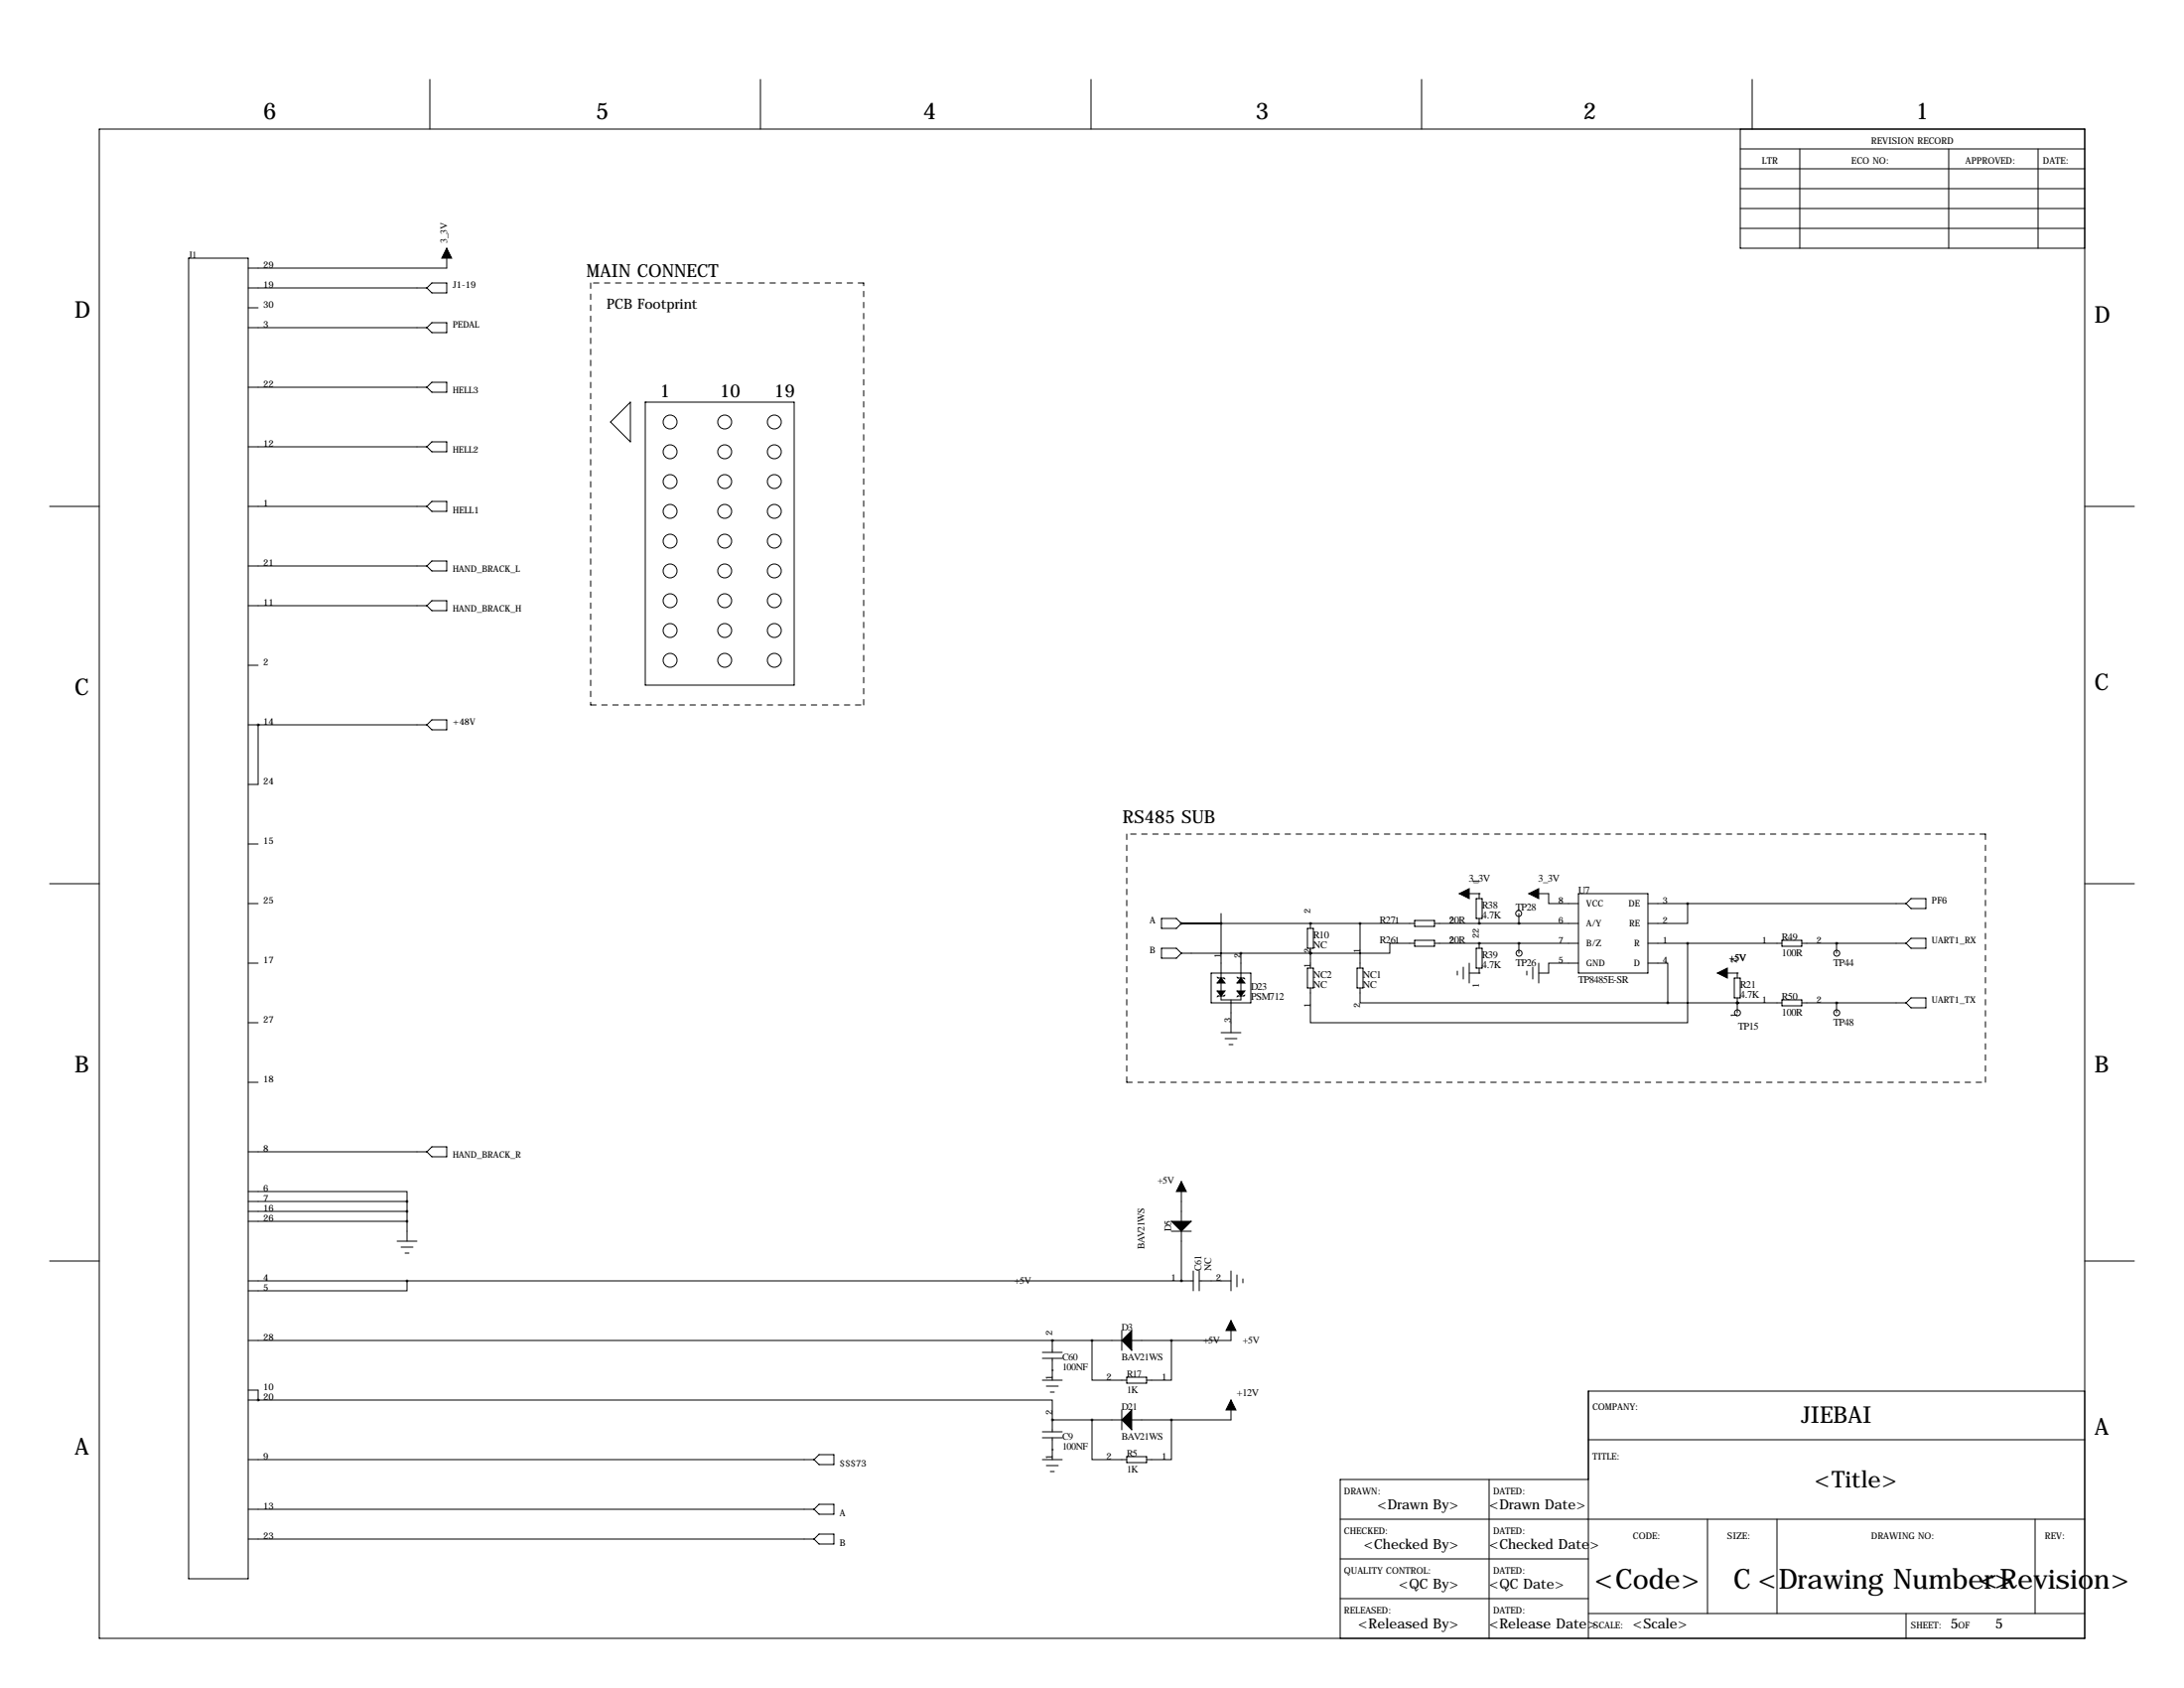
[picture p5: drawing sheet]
<svg xmlns="http://www.w3.org/2000/svg" width="559mm" height="432mm" viewBox="0 0 559 432" stroke-linecap="round" stroke-linejoin="round" font-family="sans-serif">
<g fill="none" stroke="#000" stroke-width=".25">
<path d="M25.4 33h508v386.1h-508zM110 20.3v12.7M194.6 20.3v12.7M279.1 20.3v12.7M363.7 20.3v12.7M445.3 38.1h88.1M445.3 33v30.5h88.1M448.3 20.3v12.7M460.5 38.1v25.4M498.6 38.1v25.4M521.5 38.1v25.4M445.3 48.3h88.1"/>
<path d="M445.3 43.2h88.1M445.3 53.3h88.1M445.3 58.4h88.1M48.3 66h15.2v337.9h-15.2zM63.5 73.7h45.7M63.5 78.7h2.5M109.2 73.7l1.3-1.3h3.8v2.5h-3.8zM114.3 63.5v5.1h-50.8M63.5 83.8h45.7M63.5 99.1h45.7M109.2 83.8l1.3-1.2h3.8v2.5h-3.8zM109.2 99.1l1.3-1.3h3.8v2.5h-3.8z"/>
<path d="M63.5 114.3h45.7M109.2 114.3l1.3-1.3h3.8v2.6h-3.8zM156.2 107.9l5.1-5v10.1zM165.1 102.9h.1M165.1 102.9h38.1v72.4h-38.1zM12.7 129.5h12.7M63.5 129.5h45.7M110.5 128.3h3.8v2.5h-3.8l-1.3-1.3zM533.4 129.5h12.7M63.5 154.9h45.7M63.5 144.8h45.7M110.5 143.5h3.8v2.5h-3.8l-1.3-1.2z"/>
<path d="M110.5 153.7h3.8v2.5h-3.8l-1.3-1.3zM63.5 170.2h2.5M63.5 185.4h45.7M66 185.4h.1M66 185.4v15.3h-2.5M109.2 185.4l1.3-1.3h3.8v2.6h-3.8zM63.5 215.9h2.5M12.7 226.1h12.7M63.5 231.1h2.5M297.2 234.9h3.8l1.3 1.3-1.3 1.3h-3.8zM302.3 236.2h59.6M312.4 233.7v2.5h-10.1"/>
<path d="M312.4 236.2v19.6h5.1v-12M334.5 237.5h1.5v5.1h-1.5zM335.3 236.2h.1M335.3 236.2v1.3M348 236.2v11.4M361.9 235.5h5.1v1.5h-5.1zM367 236.2h36.9M373.4 228.6h5.1M377.7 229.9h1.5v5h-1.5zM378.5 236.2h.1M378.5 228.6h.1M378.5 228.6v1.3"/>
<path d="M378.5 234.9v1.3M388.6 236.2h.1M388.6 233.7v2.5M391.2 228.6h5v2.5h7.7M403.9 228.6h17.7v20.3h-17.7zM421.6 231.1h66.1M431.8 231.1v5.1h-10.2M488.9 229.9h3.9v2.5h-3.9l-1.2-1.3zM533.4 226.1h12.7M63.5 246.4h2.5M297.2 242.6h3.8l1.3 1.2-1.3 1.3h-3.8zM302.3 243.8h33"/>
<path d="M309.9 248.9h10.1v7.6h-10.1zM311.4 249.9l.3 .3h1.5l.2 .2M313.4 254.5l-.2 .3h-1.5l-.3 .2M315 255.8v8.4M316.5 249.9l.2 .3h1.6l.2 .2M318.5 254.5l-.2 .3h-1.6l-.2 .2M334.5 247.6h1.5v5.1h-1.5zM335.3 243.8h.1M335.3 242.6v5M347.2 247.6h1.5v5.1h-1.5zM348 252.7v3.8h78.7M361.9 241.3h-6.3v2.5h-20.3"/>
<path d="M361.9 240.5h5.1v1.6h-5.1zM367 241.3h36.9M372.9 248.4v1M374.4 247.4v3M375.9 248.9h2.6M375.9 246.4v5.1M377.7 242.6h1.5v5h-1.5zM378.5 241.3h.1M378.5 248.9h.1M378.5 241.3v1.3M378.5 247.6v1.3M388.6 241.3h.1"/>
<path d="M388.6 241.3v2.5M390.7 248.4v1M392.2 247.4v3M393.7 246.4v5.1M403.9 246.4h-7.7v2.5h-2.5M421.6 246.4h5.1v10.1M421.6 241.3h34.3M426.7 256.5h29.2M431.8 241.3v20.3h-96.5v-8.9M439.4 248.9h5.1M443.7 250.2h1.6v5.1h-1.6zM444.5 256.5h.1"/>
<path d="M444.5 248.9h.1M444.5 248.9v1.3M444.5 255.3v3.8M455.9 255.8h5.1v1.5h-5.1zM455.9 240.5h5.1v1.6h-5.1zM461 256.5h26.7M461 241.3h26.7M469.9 256.5h.1M469.9 241.3h.1M469.9 241.3v2.5M469.9 256.5v2.6M488.9 240h3.9v2.6h-3.9l-1.2-1.3z"/>
<path d="M488.9 255.3h3.9v2.5h-3.9l-1.2-1.3zM63.5 276.9h2.5M63.5 261.6h2.5M312.4 264.2h5.1M313.4 265.7h3.1M314.5 267.2h1M63.5 294.6h45.7M109.2 294.6l1.3-1.2h3.8v2.5h-3.8zM63.5 304.8h40.6v2.5M63.5 307.3h40.6M63.5 309.9h40.6M63.5 312.4h40.6"/>
<path d="M101.6 317.5h5.1M102.6 319h3.1M104.1 307.3v10.2M299.7 315h5.1M302.3 302.3v10.1M302.3 315v12.7M12.7 322.6h12.7M63.5 327.7h241.8M103.6 320.5h1M104.1 327.7v2.5h-40.6M302.3 327.7h.1M305.3 325.1v5.1"/>
<path d="M306.8 327.7h8.2M306.8 325.1v5.1M315 337.8v5.1h-25.4M315 325.1v5.1M316.5 326.1v3.1M318 327.2v1M533.4 322.6h12.7M63.5 355.6h2.5v2.5M63.5 358.1h2.5M63.5 342.9h223.5M66 358.1h.1M66 358.1h203.2v5.1"/>
<path d="M266.7 347.5h5.1M266.7 345.9h5.1M266.7 353.1h5.1M267.7 354.6h3.1M268.7 356.1h1M269.2 342.9h.1M269.2 350.5h.1M269.2 342.9v3M269.2 347.5v5.6M279.4 342.9v10.2h8.9M287 340.4v5M288.3 352.3h5.1v1.5h-5.1z"/>
<path d="M299.7 342.9v10.2h-6.3M315 358.1v5.1h-25.4M533.4 355.9h-127v63.2M63.5 373.4h144.8M209.5 372.1h3.9v2.5h-3.9l-1.2-1.2zM266.7 373.4h5.1M266.7 367.8h5.1M266.7 366.3h5.1M267.7 374.9h3.1M268.7 376.4h1M269.2 363.2h.1M269.2 370.8h.1"/>
<path d="M269.2 363.2v3.1M269.2 367.8v5.6M269.2 363.2h17.8M279.4 363.2v10.2h8.9M287 360.7v5.1M288.3 372.6h5.1v1.5h-5.1zM299.7 363.2v10.2h-6.3M381 378.5v40.6M406.4 368.3h127M406.4 378.5h-63.5v40.6M63.5 386.1h144.8M63.5 393.7h144.8"/>
<path d="M209.5 384.8h3.9v2.5h-3.9l-1.2-1.2zM209.5 392.4h3.9v2.6h-3.9l-1.2-1.3zM342.9 388.6h190.5M342.9 398.8h63.5M436.9 388.6v24.1M454.7 388.6v24.1M520.7 388.6v24.1M342.9 408.9h63.5M406.4 412.7h127M487.7 412.7v6.4"/>
<circle cx="171.4" cy="115.6" r="1.78"/>
<circle cx="171.4" cy="107.9" r="1.78"/>
<circle cx="185.4" cy="115.6" r="1.78"/>
<circle cx="185.4" cy="107.9" r="1.78"/>
<circle cx="198.1" cy="115.6" r="1.78"/>
<circle cx="198.1" cy="107.9" r="1.78"/>
<circle cx="171.4" cy="138.4" r="1.78"/>
<circle cx="171.4" cy="123.2" r="1.78"/>
<circle cx="171.4" cy="130.8" r="1.78"/>
<circle cx="185.4" cy="138.4" r="1.78"/>
<circle cx="185.4" cy="130.8" r="1.78"/>
<circle cx="185.4" cy="123.2" r="1.78"/>
<circle cx="198.1" cy="138.4" r="1.78"/>
<circle cx="198.1" cy="123.2" r="1.78"/>
<circle cx="198.1" cy="130.8" r="1.78"/>
<circle cx="171.4" cy="153.7" r="1.78"/>
<circle cx="171.4" cy="146" r="1.78"/>
<circle cx="185.4" cy="153.7" r="1.78"/>
<circle cx="185.4" cy="146" r="1.78"/>
<circle cx="198.1" cy="153.7" r="1.78"/>
<circle cx="198.1" cy="146.1" r="1.78"/>
<circle cx="171.4" cy="168.9" r="1.78"/>
<circle cx="171.4" cy="161.3" r="1.78"/>
<circle cx="185.4" cy="168.9" r="1.78"/>
<circle cx="185.4" cy="161.3" r="1.78"/>
<circle cx="198.1" cy="161.3" r="1.78"/>
<circle cx="198.1" cy="168.9" r="1.78"/>
<circle cx="388.6" cy="233.7" r=".76"/>
<circle cx="388.7" cy="243.8" r=".76"/>
<circle cx="444.6" cy="259.1" r=".76"/>
<circle cx="470" cy="243.8" r=".76"/>
<circle cx="470" cy="259.1" r=".76"/>
</g>
<path d="M151.1 72.4v107.9M221 72.4h-69.9M151.1 180.3h69.9M221 180.3v-107.9M288.3 213.4v63.5M508 213.4h-219.7M288.3 276.9h219.7M508 276.9v-63.5" fill="none" stroke="#000" stroke-width=".25" stroke-dasharray="1.4 1.4"/>
<g fill="#000" stroke="#000" stroke-width=".25">
<path d="M114.3 63.5l1.3 2.5h-2.6zM373.4 228.6l2.5-1.3v2.6zM391.2 228.6l2.5-1.3v2.6zM312.4 250.2l1 1.3h-2zM311.4 253.5h2l-1 1.3zM317.5 250.2l1 1.3h-2zM316.5 253.5h2l-1 1.3zM439.4 248.9l2.6-1.3v2.6zM302.3 302.3l1.2 2.5h-2.5zM299.7 312.4h5.1l-2.5 2.6zM315 337.8l1.2 2.6h-2.5zM287 342.9l2.6-2.5v5z"/>
<path d="M315 358.1l1.2 2.6h-2.5zM287 363.2l2.6-2.5v5.1z"/>
</g>
<path d="M104.1 327.7a.05 .05 0 0 0 .1 0 .05 .05 0 0 0-.1 0zM302.2 327.7a.05 .05 0 0 0 .1 0 .05 .05 0 0 0-.1 0zM269.2 342.9a.05 .05 0 0 0 .1 0 .05 .05 0 0 0-.1 0zM104.1 312.4a.05 .05 0 0 0 .1 0 .05 .05 0 0 0-.1 0zM104.1 309.9a.05 .05 0 0 0 .1 0 .05 .05 0 0 0-.1 0zM104.1 307.3a.05 .05 0 0 0 .1 0 .05 .05 0 0 0-.1 0zM66 358.1a.05 .05 0 0 0 .1 0 .05 .05 0 0 0-.1 0zM269.2 363.2a.05 .05 0 0 0 .1 0 .05 .05 0 0 0-.1 0zM378.4 236.2a.05 .05 0 0 0 .1 0 .05 .05 0 0 0-.1 0zM378.4 241.3a.05 .05 0 0 0 .1 0 .05 .05 0 0 0-.1 0zM302.2 236.2a.05 .05 0 0 0 .1 0 .05 .05 0 0 0-.1 0zM66 185.4a.05 .05 0 0 0 .1 0 .05 .05 0 0 0-.1 0z" fill="#000" stroke="#000" stroke-width=".63"/>
<g font-size="7.1">
<text x="408" y="406.4">&lt;Code&gt;</text>
<text x="443.5" y="406.4">C &lt;Drawing Number&gt;</text>
<text x="506.4" y="406.4">&lt;Revision&gt;</text>
</g>
<g font-size="5.9">
<text x="67.3" y="30.5">6</text>
<text x="152.4" y="30.5">5</text>
<text x="236.2" y="30.5">4</text>
<text x="321.3" y="30.5">3</text>
<text x="405.1" y="30.5">2</text>
<text x="490.2" y="30.5">1</text>
<text x="19" y="81.3">D</text>
<text x="535.9" y="82.6">D</text>
<text x="19" y="177.8">C</text>
<text x="535.9" y="176.5">C</text>
<text x="19" y="274.3">B</text>
<text x="535.9" y="274.3">B</text>
<text x="460.9" y="364">JIEBAI</text>
<text x="535.9" y="367">A</text>
<text x="19" y="372.1">A</text>
<text x="464.3" y="380.5">&lt;Title&gt;</text>
</g>
<g font-size="4.6">
<text x="150.1" y="70.9">MAIN CONNECT</text>
<text x="168.9" y="101.6">1</text>
<text x="184.1" y="101.6">10</text>
<text x="198.1" y="101.6">19</text>
<text x="287.3" y="210.6">RS485 SUB</text>
</g>
<g font-size="3.6">
<text x="155.2" y="79">PCB Footprint</text>
<text x="352.4" y="386.1">&lt;Drawn By&gt;</text>
<text x="381" y="386.1">&lt;Drawn Date&gt;</text>
<text x="348.9" y="396.2">&lt;Checked By&gt;</text>
<text x="381" y="396.2">&lt;Checked Date&gt;</text>
<text x="357.9" y="406.4">&lt;QC By&gt;</text>
<text x="381" y="406.4">&lt;QC Date&gt;</text>
<text x="347.5" y="416.5">&lt;Released By&gt;</text>
<text x="381" y="416.5">&lt;Release Date&gt;</text>
<text x="417.8" y="416.5">&lt;Scale&gt;</text>
<text x="499.1" y="416.5">5</text>
<text x="510.5" y="416.5">5</text>
</g>
<g font-size="2.6">
<text x="375.8" y="225.6">3_3V</text>
<text x="393.6" y="225.6">3_3V</text>
<text x="379.2" y="232.4">R38</text>
<text x="387.9" y="232.9">TP28</text>
<text x="403.9" y="228.6">U7</text>
<text x="353.1" y="236.2">R27</text>
<text x="370.8" y="236.2">20R</text>
<text x="379.2" y="234.9">4.7K</text>
<text x="336" y="240">R10</text>
<text x="336" y="242.6">NC</text>
<text x="353.1" y="241.3">R26</text>
<text x="370.8" y="241.3">20R</text>
<text x="379.2" y="245.1">R39</text>
<text x="442.4" y="245.9">+5V</text>
<text x="455.9" y="240.5">R49</text>
<text x="455.9" y="244.6">100R</text>
<text x="336" y="250.2">NC2</text>
<text x="348.7" y="250.2">NC1</text>
<text x="379.2" y="247.6">4.7K</text>
<text x="387.9" y="247.1">TP26</text>
<text x="403.9" y="251.5">TP8485E-SR</text>
<text x="469.1" y="247.1">TP44</text>
<text x="320" y="253.1">D23</text>
<text x="320" y="255.7">PSM712</text>
<text x="336" y="252.7">NC</text>
<text x="348.7" y="252.7">NC</text>
<text x="445.3" y="252.7">R21</text>
<text x="445.3" y="255.3">4.7K</text>
<text x="455.9" y="255.8">R50</text>
<text x="444.8" y="263.4">TP15</text>
<text x="455.9" y="259.8">100R</text>
<text x="469.1" y="262.4">TP48</text>
<text x="316.5" y="357.2">+12V</text>
</g>
<g font-size="2.5">
<text x="114.4" y="62.2" transform="rotate(-90 114.4 62.2)">3_3V</text>
<text x="48.3" y="66">J1</text>
<text x="296.2" y="302.8">+5V</text>
<text x="299.7" y="315" transform="rotate(-90 299.7 315)">D5</text>
<text x="292.9" y="319.5" transform="rotate(-90 292.9 319.5)">BAV21WS</text>
<text x="259.6" y="328.5">+5V</text>
<text x="307.3" y="325.1" transform="rotate(-90 307.3 325.1)">C61</text>
<text x="309.9" y="325.1" transform="rotate(-90 309.9 325.1)">NC</text>
<text x="287" y="340.4">D3</text>
<text x="271.8" y="348">C60</text>
<text x="287" y="348">BAV21WS</text>
<text x="307.8" y="343.7">+5V</text>
<text x="318" y="343.7">+5V</text>
<text x="271.8" y="350.5">100NF</text>
<text x="288.3" y="352.3">R17</text>
<text x="288.3" y="356.4">1K</text>
<text x="287" y="360.7">D21</text>
<text x="271.8" y="368.3">C9</text>
<text x="271.8" y="370.8">100NF</text>
<text x="287" y="368.3">BAV21WS</text>
<text x="288.3" y="372.6">R5</text>
<text x="288.3" y="376.7">1K</text>
</g>
<g font-size="2.4">
<text x="450.8" y="41.9">LTR</text>
<text x="473.7" y="41.9">ECO NO:</text>
<text x="478.8" y="36.8">REVISION RECORD</text>
<text x="502.9" y="41.9">APPROVED:</text>
<text x="522.7" y="41.9">DATE:</text>
<text x="67.3" y="68.6">29</text>
<text x="67.3" y="73.7">19</text>
<text x="115.8" y="73.7">J1-19</text>
<text x="67.3" y="83.8">3</text>
<text x="67.3" y="78.7">30</text>
<text x="67.3" y="99.1">22</text>
<text x="67.3" y="114.3">12</text>
<text x="67.3" y="129.5">1</text>
<text x="115.8" y="131.2">HELL1</text>
<text x="67.3" y="144.8">21</text>
<text x="67.3" y="154.9">11</text>
<text x="67.3" y="170.2">2</text>
<text x="67.3" y="185.4">14</text>
<text x="67.3" y="200.7">24</text>
<text x="67.3" y="215.9">15</text>
<text x="67.3" y="231.1">25</text>
<text x="494.3" y="231.1">PF6</text>
<text x="294.2" y="236.2">A</text>
<text x="67.3" y="246.4">17</text>
<text x="67.3" y="261.6">27</text>
<text x="67.3" y="276.9">18</text>
<text x="67.3" y="294.6">8</text>
<text x="67.3" y="304.8">6</text>
<text x="67.3" y="307.3">7</text>
<text x="67.3" y="309.9">16</text>
<text x="67.3" y="312.4">26</text>
<text x="67.3" y="327.7">4</text>
<text x="299.6" y="327.7">1</text>
<text x="311.1" y="327.7">2</text>
<text x="67.3" y="330.2">5</text>
<text x="269.2" y="341.6" transform="rotate(-90 269.2 341.6)">2</text>
<text x="67.3" y="342.9">28</text>
<text x="269.2" y="353.1" transform="rotate(-90 269.2 353.1)">1</text>
<text x="283.1" y="353.1">2</text>
<text x="297.2" y="353.1">1</text>
<text x="67.3" y="355.6">10</text>
<text x="67.3" y="358.1">20</text>
<text x="269.2" y="361.9" transform="rotate(-90 269.2 361.9)">2</text>
<text x="407.4" y="360.7">COMPANY:</text>
<text x="67.3" y="373.4">9</text>
<text x="214.9" y="375">$$$73</text>
<text x="269.2" y="373.5" transform="rotate(-90 269.2 373.5)">1</text>
<text x="283.1" y="373.4">2</text>
<text x="297.2" y="373.4">1</text>
<text x="407.4" y="373.4">TITLE:</text>
<text x="343.9" y="382.3">DRAWN:</text>
<text x="382" y="382.3">DATED:</text>
<text x="67.3" y="386.1">13</text>
<text x="214.9" y="387.7">A</text>
<text x="67.3" y="393.7">23</text>
<text x="214.9" y="395.4">B</text>
<text x="343.9" y="392.4">CHECKED:</text>
<text x="382" y="392.4">DATED:</text>
<text x="417.8" y="393.7">CODE:</text>
<text x="442" y="393.7">SIZE:</text>
<text x="478.8" y="393.7">DRAWING NO:</text>
<text x="523.2" y="393.7">REV:</text>
<text x="343.9" y="402.6">QUALITY CONTROL:</text>
<text x="382" y="402.6">DATED:</text>
<text x="343.9" y="412.7">RELEASED:</text>
<text x="382" y="412.7">DATED:</text>
<text x="407.7" y="416.6">SCALE:</text>
<text x="488.9" y="416.6">SHEET:</text>
<text x="501" y="416.6">OF</text>
</g>
<g font-size="2.3">
<text x="115.8" y="83.8">PEDAL</text>
<text x="115.8" y="100.7">HELL3</text>
<text x="115.8" y="115.9">HELL2</text>
<text x="115.8" y="146.4">HAND_BRACK_L</text>
<text x="115.8" y="156.6">HAND_BRACK_H</text>
<text x="115.8" y="185.4">+48V</text>
<text x="378.5" y="226.1" transform="rotate(-90 378.5 226.1)">1</text>
<text x="335.3" y="233.7" transform="rotate(-90 335.3 233.7)">2</text>
<text x="398.7" y="231.1">8</text>
<text x="405.9" y="231.9">VCC</text>
<text x="416.7" y="231.9">DE</text>
<text x="425.4" y="231.1">3</text>
<text x="356.8" y="236.2">1</text>
<text x="370.8" y="236.2">2</text>
<text x="398.7" y="236.2">6</text>
<text x="405.9" y="237">A/Y</text>
<text x="416.8" y="237">RE</text>
<text x="425.4" y="236.2">2</text>
<text x="294.2" y="243.8">B</text>
<text x="312.4" y="245.1" transform="rotate(-90 312.4 245.1)">1</text>
<text x="317.5" y="245.1" transform="rotate(-90 317.5 245.1)">2</text>
<text x="335.3" y="243.8" transform="rotate(-90 335.3 243.8)">2</text>
<text x="348" y="243.8" transform="rotate(-90 348 243.8)">1</text>
<text x="356.8" y="241.3">1</text>
<text x="370.8" y="241.3">2</text>
<text x="378.5" y="240.1" transform="rotate(-90 378.5 240.1)">22</text>
<text x="398.7" y="241.3">7</text>
<text x="405.9" y="242.1">B/Z</text>
<text x="418.2" y="242.1">R</text>
<text x="425.4" y="241.3">1</text>
<text x="450.8" y="241.3">1</text>
<text x="464.8" y="241.3">2</text>
<text x="494.3" y="241.3">UART1_RX</text>
<text x="335.3" y="247.7" transform="rotate(-90 335.3 247.7)">1</text>
<text x="398.7" y="246.4">5</text>
<text x="405.9" y="247.2">GND</text>
<text x="418" y="247.2">D</text>
<text x="425.4" y="246.4">4</text>
<text x="444.5" y="246.4" transform="rotate(-90 444.5 246.4)">2</text>
<text x="335.3" y="257.9" transform="rotate(-90 335.3 257.9)">1</text>
<text x="348" y="257.9" transform="rotate(-90 348 257.9)">2</text>
<text x="378.5" y="252.8" transform="rotate(-90 378.5 252.8)">1</text>
<text x="450.8" y="256.5">1</text>
<text x="464.8" y="256.5">2</text>
<text x="494.3" y="256.5">UART1_TX</text>
<text x="315" y="261.7" transform="rotate(-90 315 261.7)">3</text>
<text x="444.5" y="260.4" transform="rotate(-90 444.5 260.4)">1</text>
<text x="115.8" y="296.3">HAND_BRACK_R</text>
</g>
</svg>
